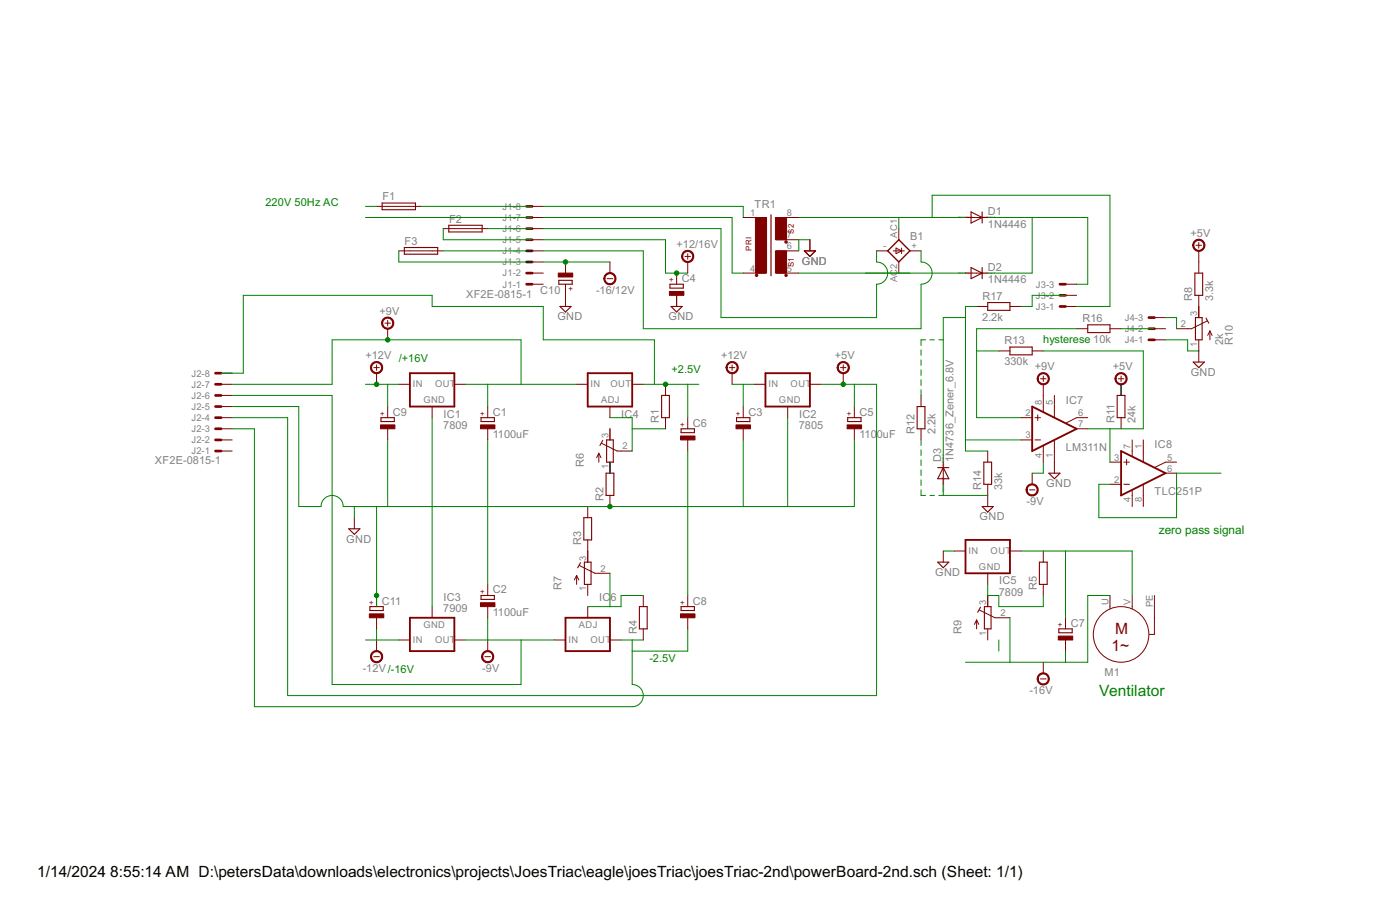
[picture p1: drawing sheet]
<svg xmlns="http://www.w3.org/2000/svg" width="320mm" height="210mm" viewBox="0 0 320 210" stroke-linecap="round" stroke-linejoin="round" font-family="sans-serif">
<g fill="none" stroke="#800000" stroke-width=".25">
<path d="M87.3 46.4h7.7v1.5h-7.7zM92.4 56.5h7.6v1.6h-7.6zM102.6 51.5h7.6v1.5h-7.6zM176.2 49v14M183.8 57.3h2.6l-1.3 1.3zM221.9 48.4l2.6 1.3-2.6 1.2zM224.5 48.4v2.5M127.7 64h3.1v.9h-3.1zM128 70h2.5l-1.3 1.3zM153.1 64.9h3.1v.9h-3.1zM153.4 70h2.5l-1.3 1.3zM221.9 61.1l2.6 1.3-2.6 1.2z"/>
<path d="M224.5 61.1v2.5M225.7 69.1h5.1v1.8h-5.1zM230.8 79.3h5.1v1.7h-5.1zM248.6 74.2h5.1v1.8h-5.1zM273.1 62.4h1.8v5.1h-1.8zM273.2 72.5h1.5v5.1h-1.5zM275.6 72.7l.7 1.1M87.1 95.4h3v.9h-3zM109.9 95.4h3.1v.9h-3.1zM151.2 90.3h1.8v5.1h-1.8zM155.7 97.9h3v.9h-3zM168.3 95.4h3.1v.9h-3.1z"/>
<path d="M193.7 95.4h3.1v.9h-3.1zM209.6 92.9h1.8v5h-1.8zM255.3 90.3h1.8v5.1h-1.8zM272.7 82.7h2.6l-1.3 1.3zM133.4 118.2h1.8v5.1h-1.8zM137.8 100.6l-.7 1.1M138.5 108.1h1.8v5.1h-1.8zM138.6 100.5h1.6v5.1h-1.6zM214.3 106.8h2.6M215.6 106.8l1.3 2.5h-2.6zM224.5 115.7h2.5l-1.3 1.3zM224.9 105.6h1.7v5h-1.7z"/>
<path d="M239.7 108.1h2.6l-1.3 1.2zM79.7 120.8h2.6l-1.3 1.2zM84.5 138.6h3.1v.8h-3.1zM109.9 136h3.1v.9h-3.1zM132.7 128.5l-.7 1.2M133.6 128.4h1.5v5.1h-1.5zM146.1 138.6h1.8v5h-1.8zM155.7 138.6h3v.8h-3zM214.3 128.4h2.6l-1.3 1.3zM224.1 138.7l-.6 1.1M225 138.6h1.5v5h-1.5zM237.6 128.4h1.7v5.1h-1.7z"/>
<path d="M242 143.6h3v.9h-3z"/>
</g>
<g fill="#800000" stroke="#800000" stroke-width=".23">
<path d="M172.7 62.7h.4v.4h-.4z" fill-rule="evenodd"/>
<path d="M179.5 62.7h.4v.4h-.4z" fill-rule="evenodd"/>
<path d="M156.1 57.6a1.4 1.4 0 0 1 2.3 .2 1.4 1.4 0 0 1-.8 2.1 1.4 1.4 0 0 1-1.8-1.3h.2a1.14 1.14 0 0 1 1.7-1 1.14 1.14 0 0 1 .2 2 1.14 1.14 0 0 1-1.8-.7l-.1-.3h-.2z" fill-rule="evenodd"/>
<path d="M85 83a1.4 1.4 0 0 1 2.3 .3 1.4 1.4 0 0 1-.9 2 1.4 1.4 0 0 1-1.7-1.3h.2a1.15 1.15 0 0 1 1.6-1.1 1.15 1.15 0 0 1 .3 1.9 1.15 1.15 0 0 1-1.8-.6l-.1-.2h-.2z" fill-rule="evenodd"/>
<path d="M85 149a1.4 1.4 0 0 1 2.3 .3 1.4 1.4 0 0 1-.9 2 1.4 1.4 0 0 1-1.7-1.3h.2a1.15 1.15 0 0 1 1.6-1.1 1.15 1.15 0 0 1 .3 1.9 1.15 1.15 0 0 1-1.8-.5l-.1-.3h-.2z" fill-rule="evenodd"/>
<path d="M166.3 83a1.4 1.4 0 0 1 2.2 .3 1.4 1.4 0 0 1-.8 2 1.4 1.4 0 0 1-1.8-1.3h.3a1.15 1.15 0 0 1 1.6-1.1 1.15 1.15 0 0 1 .3 1.9 1.15 1.15 0 0 1-1.9-.6v-.2h-.3z" fill-rule="evenodd"/>
<path d="M87.6 72.9a1.4 1.4 0 0 1 2.2 .2 1.4 1.4 0 0 1-.8 2.1 1.4 1.4 0 0 1-1.8-1.4h.3a1.15 1.15 0 0 1 1.6-1.1 1.15 1.15 0 0 1 .3 1.9 1.15 1.15 0 0 1-1.9-.5v-.3h-.3z" fill-rule="evenodd"/>
<path d="M110.4 149a1.39 1.39 0 0 1 2.3 .3 1.39 1.39 0 0 1-.9 2 1.39 1.39 0 0 1-1.7-1.3h.2a1.15 1.15 0 0 1 1.6-1.1 1.15 1.15 0 0 1 .3 1.9 1.15 1.15 0 0 1-1.8-.5l-.1-.3h-.2z" fill-rule="evenodd"/>
<path d="M191.7 83a1.4 1.4 0 0 1 2.2 .3 1.4 1.4 0 0 1-.8 2 1.4 1.4 0 0 1-1.8-1.3h.3a1.15 1.15 0 0 1 1.6-1.1 1.15 1.15 0 0 1 .3 1.9 1.15 1.15 0 0 1-1.9-.6v-.2h-.3z" fill-rule="evenodd"/>
<path d="M237.4 154.1a1.39 1.39 0 0 1 2.2 .3 1.39 1.39 0 0 1-.8 2 1.39 1.39 0 0 1-1.8-1.3h.3a1.14 1.14 0 0 1 1.7-1 1.14 1.14 0 0 1 .1 1.9 1.14 1.14 0 0 1-1.8-.7v-.2h-.3z" fill-rule="evenodd"/>
<path d="M138.4 62.7a1.39 1.39 0 0 1 2.2 .2 1.39 1.39 0 0 1-.8 2.1 1.39 1.39 0 0 1-1.8-1.4h.3a1.14 1.14 0 0 1 1.6-.9 1.14 1.14 0 0 1 .2 1.9 1.14 1.14 0 0 1-1.8-.7v-.3h-.3z" fill-rule="evenodd"/>
<path d="M273 55.1a1.4 1.4 0 0 1 2.2 .2 1.4 1.4 0 0 1-.8 2.1 1.4 1.4 0 0 1-1.8-1.4h.2a1.15 1.15 0 0 1 1.7-1 1.15 1.15 0 0 1 .2 1.9 1.15 1.15 0 0 1-1.8-.6l-.1-.3h-.2z" fill-rule="evenodd"/>
<path d="M237.4 85.6a1.39 1.39 0 0 1 2.2 .2 1.39 1.39 0 0 1-.8 2.1 1.39 1.39 0 0 1-1.8-1.4h.3a1.14 1.14 0 0 1 1.7-1 1.14 1.14 0 0 1 .1 2 1.14 1.14 0 0 1-1.8-.7v-.3h-.3z" fill-rule="evenodd"/>
<path d="M234.9 110.9a1.4 1.4 0 0 1 2.2 .3 1.4 1.4 0 0 1-.8 2 1.4 1.4 0 0 1-1.8-1.3h.3a1.14 1.14 0 0 1 1.6-1.1 1.14 1.14 0 0 1 .2 1.9 1.14 1.14 0 0 1-1.8-.5v-.3h-.3z" fill-rule="evenodd"/>
<path d="M255.2 85.6a1.39 1.39 0 0 1 2.2 .2 1.39 1.39 0 0 1-.8 2.1 1.39 1.39 0 0 1-1.8-1.4h.3a1.14 1.14 0 0 1 1.7-1 1.14 1.14 0 0 1 .1 2 1.14 1.14 0 0 1-1.8-.7v-.3h-.3z" fill-rule="evenodd"/>
<circle cx="179.7" cy="55.3" r=".29"/>
</g>
<g fill="#800000" stroke="#800000" stroke-width=".23">
<path d="M172.7 49.7h2.5v12.7h-2.5z"/>
<path d="M177.2 49.7h2.6v5.1h-2.6z"/>
<path d="M177.2 57.3h2.6v5.1h-2.6z"/>
<path d="M109.8 97h3.3v.9h-3.3z"/>
<path d="M109.8 137.7h3.3v.9h-3.3z"/>
<path d="M168.2 97h3.3v.9h-3.3z"/>
<path d="M155.5 99.6h3.3v.9h-3.3z"/>
<path d="M155.5 140.2h3.3v.9h-3.3z"/>
<path d="M87 97h3.3v.9h-3.3z"/>
<path d="M84.4 140.2h3.3v.9h-3.3z"/>
<path d="M193.6 97h3.3v.9h-3.3z"/>
<path d="M153 66.6h3.3v.9h-3.3z"/>
<path d="M127.6 62.4h3.3v.9h-3.3z"/>
<path d="M241.9 145.3h3.3v.9h-3.3z"/>
</g>
<g fill="none" stroke="#800000" stroke-width=".23">
<path d="M86.1 47.1h10.1M91.1 57.3h10.2M101.3 52.2h10.2M121.6 49.7h2.6M121.6 57.3h2.6M121.6 54.8h2.6M121.6 59.8h2.6M121.6 52.2h2.6M121.6 47.1h2.6M129.2 59.8v2.6M139.4 59.8v2.6M156.5 58.6h1.3"/>
<path d="M157.2 57.9v1.3M157.2 59.8v2.6M169.9 49.7h5M177.5 49.7h5.1M177.5 57.3h5.1M177.5 54.8h5.1M185.1 54.8v2.5M200.3 57.3h2.6M204.2 57.3h2.5M204.8 56.7l1.3 .6-1.3 .6zM205.4 52.2v2.6M205.4 59.8v2.6"/>
<path d="M206.1 56.7v1.2M208 57.3h2.5M220.7 49.7h5M273.3 56h1.3M274 55.4v1.3M274 57.3v5.1M88 73.8h1.2M88.6 73.2v1.2M88.6 75.1v2.5M121.6 62.4h2.6M121.6 64.9h2.6M129.2 64.9v5.1"/>
<path d="M138.8 63.6h1.2M154.6 62.4v2.5M154.6 67.5v2.5M169.9 62.4h5M177.5 62.4h5.1M220.7 62.4h5M223.2 70h2.5M230.8 70h2.6M243.5 64.9h2.6M243.5 70h2.6M243.5 67.5h2.6M246.1 75.1h2.5"/>
<path d="M253.7 75.1h2.5M263.8 75.1h2.6M263.8 77.6h2.6M263.8 72.5h2.6M274 67.5v5M274 77.6v5.1M275.9 73.3l-3.6 1.8h-3.4M276.5 75.6v2M276.5 75.6l.5 1M276.5 75.6l-.5 1M50.5 87.8h2.6M50.5 97.9h2.6"/>
<path d="M50.5 95.4h2.6M50.5 92.9h2.6M50.5 90.3h2.6M50.5 85.2h2.6M85.4 84h1.3M86.1 83.3v1.3M86.1 85.2v2.6M88.6 92.9v2.5M88.6 97.9v2.6M91.1 87.8h2.6M98.8 92.9v2.5M103.8 87.8h2.6"/>
<path d="M111.5 92.9v2.5M111.5 97.9v2.6M131.8 87.8h2.5M139.4 92.9v2.5M139.4 97.9v2.6M144.5 87.8h2.5M152.1 87.8v2.5M152.1 95.4v2.5M157.2 95.4v2.5M166.7 84h1.3M167.3 83.3v1.3M167.3 85.2v2.6"/>
<path d="M169.9 92.9v2.5M169.9 97.9v2.6M172.4 87.8h2.5M180 92.9v2.5M185.1 87.8h2.5M192.1 84h1.3M192.7 83.3v1.3M192.7 85.2v2.6M195.3 92.9v2.5M195.3 97.9v2.6M210.5 90.3v2.6M210.5 97.9v2.6"/>
<path d="M228.3 80.2h2.5M233.4 95.4h2.5M235.9 80.2h2.5M236.5 95.4h1.3M237.2 94.8v1.2M237.8 86.5h1.3M238.4 85.9v1.2M238.4 87.8v6.2M241 90.3v5M246.1 97.9h2.5M248.6 95.4h-2.5l-2.5 1.2M255.6 86.5h1.3"/>
<path d="M256.2 85.9v1.2M256.2 87.8v2.5M256.2 95.4v2.5M50.5 103h2.6M50.5 100.5h2.6M81 118.2v2.6M134.3 115.7v2.5M136.9 103.5v2.1M136.9 103.5l-.5 1M136.9 103.5l.5 1M137.5 101.3l3.6 1.7h3.4M139.4 105.6v2.5"/>
<path d="M139.4 113.2v2.5M157.2 100.5v2.5M215.6 105.6v5M225.7 103v2.6M225.7 110.6v5.1M233.4 100.5h2.5M235.3 111.9h1.2M235.9 108.1v2.5M236.5 100.5h1.3M238.4 101.8v3.8M241 100.5v7.6M253.7 105.6h2.5"/>
<path d="M253.7 110.6h2.5M256.9 105.6h1.2M256.9 110.6h1.2M257.5 104.9v1.3M258.8 100.5v3.7M258.8 112v3.7M261.3 100.5v5M261.3 110.7v5M266.4 108.1h2.5M268.9 105.6h-2.5l-2.5 1.2M86.1 136v2.6M98.8 138.6v2.5"/>
<path d="M111.5 133.5v2.5M111.5 138.6v2.5M131.8 131.4v2.1M131.8 131.4l-.5 1.1M131.8 131.4l.5 1.1M132.4 129.2l3.6 1.7h3.4M134.3 123.3v5.1M134.3 133.5v2.5M134.3 138.6v2.5M147 136v2.6M157.2 136v2.6M215.6 125.9v2.5"/>
<path d="M218.1 125.9h2.6M223.9 139.3l3.5 1.8h3.4M225.7 130.9v2.6M225.7 136v2.6M230.8 125.9h2.6M238.4 125.9v2.5M238.4 133.5v2.5M253.7 136v3.1M258.8 136v3.1M263.8 136v8.9h-1.1M85.4 150h1.3M86.1 141.1v2.5"/>
<path d="M86.1 146.2v2.5M91.1 146.2h2.6M103.8 146.2h2.6M110.8 150h1.3M111.5 146.2v2.5M126.7 146.2h2.5M139.4 146.2h2.5M147 143.6v2.6M157.2 141.1v2.5M223.2 141.6v2M223.2 141.6l-.5 1M223.2 141.6l.5 1"/>
<path d="M225.7 143.6v2.6M237.8 155.1h1.3M238.4 151.3v2.5M243.5 141.1v2.5M243.5 146.2v2.5"/>
<circle cx="256.2" cy="144.9" r="6.4"/>
</g>
<g fill="none" stroke="#800000" stroke-width=".61">
<path d="M120.4 59.8h1.2M120.4 57.3h1.2M120.4 54.8h1.2M120.4 52.2h1.2M120.4 49.7h1.2M120.4 47.1h1.2M120.4 64.9h1.2M120.4 62.4h1.2M242.3 64.9h1.2M242.3 70h1.2M242.3 67.5h1.2M262.6 77.6h1.2"/>
<path d="M262.6 75.1h1.2M262.6 72.5h1.2M49.3 97.9h1.2M49.3 95.4h1.2M49.3 92.9h1.2M49.3 90.3h1.2M49.3 87.8h1.2M49.3 85.2h1.2M49.3 103h1.2M49.3 100.5h1.2"/>
</g>
<path d="M202.9 57.3l2.5-2.5 2.6 2.5-2.6 2.5z" fill="none" stroke="#800000" stroke-width=".32"/>
<path d="M93.7 85.2h10.1v7.7h-10.1zM134.3 85.2h10.2v7.7h-10.2zM174.9 85.2h10.2v7.7h-10.2zM235.9 92.9l10.2 5-10.2 5.1zM256.2 103l10.2 5.1-10.2 5.1zM220.7 123.3h10.1v7.6h-10.1zM93.7 141.1h10.1v7.6h-10.1zM129.2 141.1h10.2v7.6h-10.2z" fill="none" stroke="#800000" stroke-width=".42"/>
<g fill="none" stroke="#008000" stroke-width=".23">
<path d="M83.5 47.1h2.6M83.5 49.7h38.1M91.1 57.3v2.5h30.5M96.2 47.1h25.4M101.3 52.2v2.6h20.3M101.3 57.3h20.3M111.5 52.2h10.1M124.2 52.2h40.6v20.3h35.5v-7.6a2.54 2.54 0 0 0 2.6-2.5 2.54 2.54 0 0 0-2.6-2.6v-2.5M124.2 57.3h22.8v17.8h63.5v-10.2a2.54 2.54 0 0 0 2.5-2.5 2.54 2.54 0 0 0-2.5-2.6v-2.5M124.2 47.1h45.7v2.6M124.2 49.7h43.1v12.7h2.6M124.2 54.8h27.9v7.6h5.1"/>
<path d="M124.2 59.8h15.2M182.6 49.7h38.1M185.1 54.8h-2.5v2.5M205.4 49.7v2.5M213 49.7v-5.1h40.7v25.4h-7.6M225.7 49.7h22.9v15.2h-2.5M235.9 49.7v12.7h-10.2M182.6 62.4h38.1M210.5 79.9v1.3M211.5 77.6h-1v1.3M212.5 77.6h1.1M214.6 77.6h1"/>
<path d="M220.7 72.5h-5.1v33.1M223.2 70h-2.5v33h5M243.5 67.5h-7.6v2.5h-2.5M246.1 75.1h-22.9v20.3h10.2M256.2 75.1h7.6M266.4 72.5h2.5v2.6M266.4 77.6h5v2.6h2.6M50.5 85.2h5.1v-17.7h43.2v2.5h25.4v7.6h25.4v10.2M53.1 92.9h15.2v22.8h5.1a2.54 2.54 0 0 1 2.5-2.5 2.54 2.54 0 0 1 2.5 2.5h116.9v-15.2M53.1 97.9h5v63.5h86.4a2.54 2.54 0 0 0 2.5-2.5 2.54 2.54 0 0 0-2.5-2.6v-10.1M53.1 87.8h22.8v-10.2h43.2v10.2M53.1 90.3h22.8v66h43.2v-10.1"/>
<path d="M83.5 87.8h7.6M88.6 87.8v5.1M98.8 95.4v43.2M106.4 87.8h25.4M111.5 87.8v5.1M139.4 95.4h5.1v7.6M144.5 97.9h7.6M147 87.8h12.7M157.2 87.8v7.6M167.3 87.8h5.1M169.9 87.8v5.1M180 95.4v20.3"/>
<path d="M187.6 87.8h12.7v71.1h-134.6v-63.5h-12.6M195.3 87.8v5.1M210.5 82.2v1.3M210.5 84.5v1.2M210.5 86.7v1.3M210.5 89v1.3M223.2 80.2h5.1M238.4 80.2h22.9v17.7h-12.7M253.7 97.9v7.7M256.2 87.8v2.5M81 115.7v2.5M86.1 115.7v22.9"/>
<path d="M88.6 100.5v15.2M111.5 100.5v33M139.4 105.6v2.5M157.2 103v33M169.9 100.5v15.2M210.5 111.9v1.3h1M210.5 100.5v1.2M210.5 102.7v1.3M210.5 105v1.3M210.5 107.3v1.3M210.5 109.6v1.3M212.5 113.2h1.1"/>
<path d="M214.6 113.2h11.1M215.6 110.6v2.6M220.7 100.5h12.7M238.4 105.6v2.5h-2.5M279.1 108.1h-10.2v10.1h-17.8v-7.6h2.6M139.4 130.9v7.7M147 136h-5.1v2.6h-7.6M215.6 125.9h2.5M225.7 133.5v2.5h2.6v2.6h10.1v-2.6M233.4 125.9h25.4v10.1M243.5 125.9v15.2M253.7 136h-5.1v15.3h-27.9"/>
<path d="M83.5 146.2h7.6M86.1 143.6v2.6M106.4 146.2h20.3M111.5 141.1v5.1M141.9 146.2h5.1M157.2 143.6v5.1h-12.7M228.3 146.2v2.5M230.8 141.1v10.2M243.5 148.7v2.6"/>
</g>
<g fill="#008000" stroke="#008000" stroke-width=".23">
<circle cx="86.1" cy="136" r=".51"/>
<circle cx="139.4" cy="115.7" r=".51"/>
<circle cx="154.6" cy="62.4" r=".51"/>
<circle cx="86.1" cy="87.8" r=".51"/>
<circle cx="129.2" cy="59.8" r=".51"/>
<circle cx="88.6" cy="77.6" r=".51"/>
<circle cx="152.1" cy="87.8" r=".51"/>
<circle cx="192.7" cy="87.8" r=".51"/>
</g>
<g font-size="4" fill="#800000">
<text x="254.1" y="148.7">1~</text>
<text x="254.9" y="144.9">M</text>
</g>
<text font-size="4" fill="#008000" x="251.2" y="158.9">Ventilator</text>
<g font-size="4">
<text x="8.5" y="200.4">1/14/2024</text>
<text x="25.2" y="200.4">8:55:14 AM D:\petersData\downloads\electronics\projects\JoesTriac\eagle\joesTriac\joesTriac-2nd\powerBoard-2nd.sch (Sheet: 1/1)</text>
</g>
<text font-size="3" fill="#008000" x="264.8" y="122.1">zero pass signal</text>
<g font-size="2.8" fill="#008000">
<text x="60.7" y="47.1">220V 50Hz AC</text>
<text x="238.4" y="78.4">hysterese 10k</text>
<text x="153.5" y="85.2">+2.5V</text>
<text x="148.4" y="151.3">-2.5V</text>
</g>
<g font-size="2.8" fill="#808080">
<text x="87.4" y="45.7">F1</text>
<text x="172.5" y="47.4">TR1</text>
<text x="102.6" y="50.8">F2</text>
<text x="225.7" y="52">1N4446</text>
<text x="225.8" y="49.2">D1</text>
<text x="92.5" y="55.9">F3</text>
<text x="154.6" y="56.7">+12/16V</text>
<text x="208" y="54.8">B1</text>
<text x="272.1" y="54.1">+5V</text>
<text x="155.8" y="64.4">C4</text>
<text x="183.2" y="60.5">GND</text>
<text x="225.7" y="64.7">1N4446</text>
<text x="225.8" y="61.9">D2</text>
<text x="86.7" y="71.9">+9V</text>
<text x="106.5" y="68">XF2E-0815-1</text>
<text x="123.5" y="67.2">C10</text>
<text x="136.2" y="67.1">-16/12V</text>
<text x="224.5" y="68.5">R17</text>
<text x="272.5" y="68.7" transform="rotate(-90 272.5 68.7)">R8</text>
<text x="277.3" y="68.7" transform="rotate(-90 277.3 68.7)">3.3k</text>
<text x="127.4" y="73.2">GND</text>
<text x="152.8" y="73.2">GND</text>
<text x="224.5" y="73.3">2.2k</text>
<text x="247.4" y="73.6">R16</text>
<text x="83.5" y="82.1">+12V /+16V</text>
<text x="164.8" y="82.1">+12V</text>
<text x="190.8" y="82.1">+5V</text>
<text x="229.5" y="83.5">330k</text>
<text x="229.6" y="78.7">R13</text>
<text x="279.6" y="78.9" transform="rotate(-90 279.6 78.9)">2k</text>
<text x="281.7" y="78.8" transform="rotate(-90 281.7 78.8)">R10</text>
<text x="236.5" y="84.6">+9V</text>
<text x="254.3" y="84.6">+5V</text>
<text x="272.1" y="85.9">GND</text>
<text x="89.8" y="94.9">C9</text>
<text x="101.3" y="95.4">IC1</text>
<text x="112.7" y="94.9">C1</text>
<text x="142" y="95.4">IC4</text>
<text x="171.1" y="94.9">C3</text>
<text x="182.6" y="95.4">IC2</text>
<text x="196.5" y="94.9">C5</text>
<text x="243.6" y="92.2">IC7</text>
<text x="101.3" y="97.9">7809</text>
<text x="112.6" y="100">1100uF</text>
<text x="150.6" y="96.6" transform="rotate(-90 150.6 96.6)">R1</text>
<text x="158.4" y="97.4">C6</text>
<text x="182.6" y="97.9">7805</text>
<text x="196.4" y="100">110</text>
<text x="200.4" y="100">0uF</text>
<text x="209" y="99.2" transform="rotate(-90 209 99.2)">R12</text>
<text x="213.8" y="99.2" transform="rotate(-90 213.8 99.2)">2.2k</text>
<text x="254.7" y="96.6" transform="rotate(-90 254.7 96.6)">R11</text>
<text x="259.5" y="96.7" transform="rotate(-90 259.5 96.7)">24k</text>
<text x="35.4" y="106.1">XF2E-0815-1</text>
<text x="133.4" y="106.8" transform="rotate(-90 133.4 106.8)">R6</text>
<text x="215.1" y="105.5" transform="rotate(-90 215.1 105.5)">D3</text>
<text x="217.9" y="105.5" transform="rotate(-90 217.9 105.5)">1N4736_Zener_6.8V</text>
<text x="243.6" y="103">LM311N</text>
<text x="263.9" y="102.4">IC8</text>
<text x="224.2" y="111.9" transform="rotate(-90 224.2 111.9)">R14</text>
<text x="229" y="111.9" transform="rotate(-90 229 111.9)">33k</text>
<text x="239.1" y="111.3">GND</text>
<text x="263.9" y="113.2">TLC251P</text>
<text x="137.9" y="114.4" transform="rotate(-90 137.9 114.4)">R2</text>
<text x="223.9" y="118.9">GND</text>
<text x="234.6" y="115.3">-9V</text>
<text x="79.1" y="124">GND</text>
<text x="132.8" y="124.5" transform="rotate(-90 132.8 124.5)">R3</text>
<text x="213.7" y="131.6">GND</text>
<text x="101.3" y="137.3">IC3</text>
<text x="112.7" y="135.5">C2</text>
<text x="128.4" y="134.7" transform="rotate(-90 128.4 134.7)">R7</text>
<text x="136.9" y="137.3">IC</text>
<text x="139.5" y="137.3">6</text>
<text x="228.3" y="136">7809</text>
<text x="228.3" y="133.5">IC5</text>
<text x="236.9" y="134.7" transform="rotate(-90 236.9 134.7)">R5</text>
<text x="87.3" y="138.1">C11</text>
<text x="101.3" y="139.8">7909</text>
<text x="112.6" y="140.6">1100uF</text>
<text x="158.4" y="138.1">C8</text>
<text x="244.7" y="143.2">C7</text>
<text x="145.5" y="144.9" transform="rotate(-90 145.5 144.9)">R4</text>
<text x="219.8" y="144.9" transform="rotate(-90 219.8 144.9)">R9</text>
<text x="82.9" y="153.4">-12V/-16V</text>
<text x="110.2" y="153.4">-9V</text>
<text x="252.4" y="154.3">M1</text>
<text x="235.3" y="158.5">-16V</text>
</g>
<g font-size="2.4" fill="#808080">
<text x="114.9" y="47.9">J1-8</text>
<text x="114.9" y="53">J1-6</text>
<text x="114.9" y="50.4">J1-7</text>
<text x="171.4" y="49.3">1</text>
<text x="179.8" y="49.3">8</text>
<text x="114.9" y="58.1">J1-4</text>
<text x="114.9" y="55.5">J1-5</text>
<text x="179.8" y="56.9">6</text>
<text x="179.8" y="54.4">7</text>
<text x="201.8" y="56.9">-</text>
<text x="205.1" y="54.4" transform="rotate(-90 205.1 54.4)">AC1</text>
<text x="208.3" y="56.9">+</text>
<text x="114.9" y="65.7">J1-1</text>
<text x="114.9" y="63.1">J1-2</text>
<text x="114.9" y="60.6">J1-3</text>
<text x="171.4" y="62">4</text>
<text x="179.8" y="62">5</text>
<text x="205.1" y="64.5" transform="rotate(-90 205.1 64.5)">AC2</text>
<text x="236.8" y="65.7">J3-3</text>
<text x="236.8" y="70.8">J3-1</text>
<text x="236.8" y="68.2">J3-2</text>
<text x="257.1" y="75.8">J4-2</text>
<text x="257.1" y="73.3">J4-3</text>
<text x="269.9" y="74.7">2</text>
<text x="273.6" y="72.2" transform="rotate(-90 273.6 72.2)">3</text>
<text x="257.1" y="78.4">J4-1</text>
<text x="273.6" y="79.2" transform="rotate(-90 273.6 79.2)">1</text>
<text x="43.8" y="88.5">J2-7</text>
<text x="43.8" y="86">J2-8</text>
<text x="94.4" y="88.4">IN</text>
<text x="99.4" y="88.4">OUT</text>
<text x="135" y="88.4">IN</text>
<text x="139.6" y="88.4">OUT</text>
<text x="175.6" y="88.4">IN</text>
<text x="180.7" y="88.4">OUT</text>
<text x="43.8" y="93.6">J2-5</text>
<text x="43.8" y="91.1">J2-6</text>
<text x="96.8" y="92.1">GND</text>
<text x="137.4" y="92.1">ADJ</text>
<text x="178" y="92.1">GND</text>
<text x="234.4" y="95">2</text>
<text x="238.1" y="92.5" transform="rotate(-90 238.1 92.5)">8</text>
<text x="240.6" y="92.5" transform="rotate(-90 240.6 92.5)">5</text>
<text x="246.4" y="95">6</text>
<text x="43.8" y="101.2">J2-2</text>
<text x="43.8" y="98.7">J2-3</text>
<text x="43.8" y="96.2">J2-4</text>
<text x="139" y="100.1" transform="rotate(-90 139 100.1)">3</text>
<text x="234.4" y="100.1">3</text>
<text x="246.4" y="97.6">7</text>
<text x="43.8" y="103.8">J2-1</text>
<text x="139" y="107.1" transform="rotate(-90 139 107.1)">1</text>
<text x="142.3" y="102.7">2</text>
<text x="238.1" y="104.5" transform="rotate(-90 238.1 104.5)">4</text>
<text x="240.6" y="104.5" transform="rotate(-90 240.6 104.5)">1</text>
<text x="254.7" y="105.2">3</text>
<text x="258.4" y="102.7" transform="rotate(-90 258.4 102.7)">7</text>
<text x="260.9" y="102.7" transform="rotate(-90 260.9 102.7)">1</text>
<text x="266.7" y="105.2">5</text>
<text x="266.7" y="107.7">6</text>
<text x="254.7" y="110.3">2</text>
<text x="258.4" y="114.7" transform="rotate(-90 258.4 114.7)">4</text>
<text x="260.9" y="114.7" transform="rotate(-90 260.9 114.7)">8</text>
<text x="134" y="128" transform="rotate(-90 134 128)">3</text>
<text x="137.2" y="130.6">2</text>
<text x="221.3" y="126.5">IN</text>
<text x="223.7" y="130.2">GND</text>
<text x="226.4" y="126.5">OUT</text>
<text x="134" y="135" transform="rotate(-90 134 135)">1</text>
<text x="96.8" y="143.4">GND</text>
<text x="132.3" y="143.4">ADJ</text>
<text x="225.4" y="138.2" transform="rotate(-90 225.4 138.2)">3</text>
<text x="228.6" y="140.7">2</text>
<text x="253.3" y="138.2" transform="rotate(-90 253.3 138.2)">U</text>
<text x="258.4" y="138.2" transform="rotate(-90 258.4 138.2)">V</text>
<text x="263.5" y="138.7" transform="rotate(-90 263.5 138.7)">PE</text>
<text x="94.4" y="146.8">IN</text>
<text x="99.4" y="146.8">OUT</text>
<text x="129.9" y="146.8">IN</text>
<text x="135" y="146.8">OUT</text>
<text x="225.4" y="145.2" transform="rotate(-90 225.4 145.2)">1</text>
</g>
<g font-size="2" fill="#800000">
<text x="181.4" y="53.3" transform="rotate(-90 181.4 53.3)">S2</text>
<text x="171.8" y="57.3" transform="rotate(-90 171.8 57.3)">PRI</text>
<text x="154.1" y="64.5" transform="rotate(-90 154.1 64.5)">+</text>
<text x="181.4" y="61" transform="rotate(-90 181.4 61)">S1</text>
<text x="131.1" y="66.4" transform="rotate(-90 131.1 66.4)">+</text>
<text x="88" y="95" transform="rotate(-90 88 95)">+</text>
<text x="110.9" y="95" transform="rotate(-90 110.9 95)">+</text>
<text x="169.3" y="95" transform="rotate(-90 169.3 95)">+</text>
<text x="194.7" y="95" transform="rotate(-90 194.7 95)">+</text>
<text x="156.6" y="97.5" transform="rotate(-90 156.6 97.5)">+</text>
<text x="110.9" y="135.6" transform="rotate(-90 110.9 135.6)">+</text>
<text x="85.5" y="138.2" transform="rotate(-90 85.5 138.2)">+</text>
<text x="156.6" y="138.2" transform="rotate(-90 156.6 138.2)">+</text>
<text x="242.9" y="143.2" transform="rotate(-90 242.9 143.2)">+</text>
</g>
<g font-size=".7" fill="#800080">
<text x="219" y="49.9">SpiceOrder</text>
<text x="222.1" y="49.9">1</text>
<text x="224" y="49.9">SpiceOrder 2</text>
<text x="219" y="62.6">SpiceOrder</text>
<text x="222.1" y="62.6">1</text>
<text x="224" y="62.6">SpiceOrder 2</text>
<text x="215.8" y="107.3" transform="rotate(-90 215.8 107.3)">SpiceOrder 2</text>
<text x="215.8" y="112.3" transform="rotate(-90 215.8 112.3)">SpiceOrder</text>
<text x="215.8" y="109.2" transform="rotate(-90 215.8 109.2)">1</text>
</g>
</svg>
